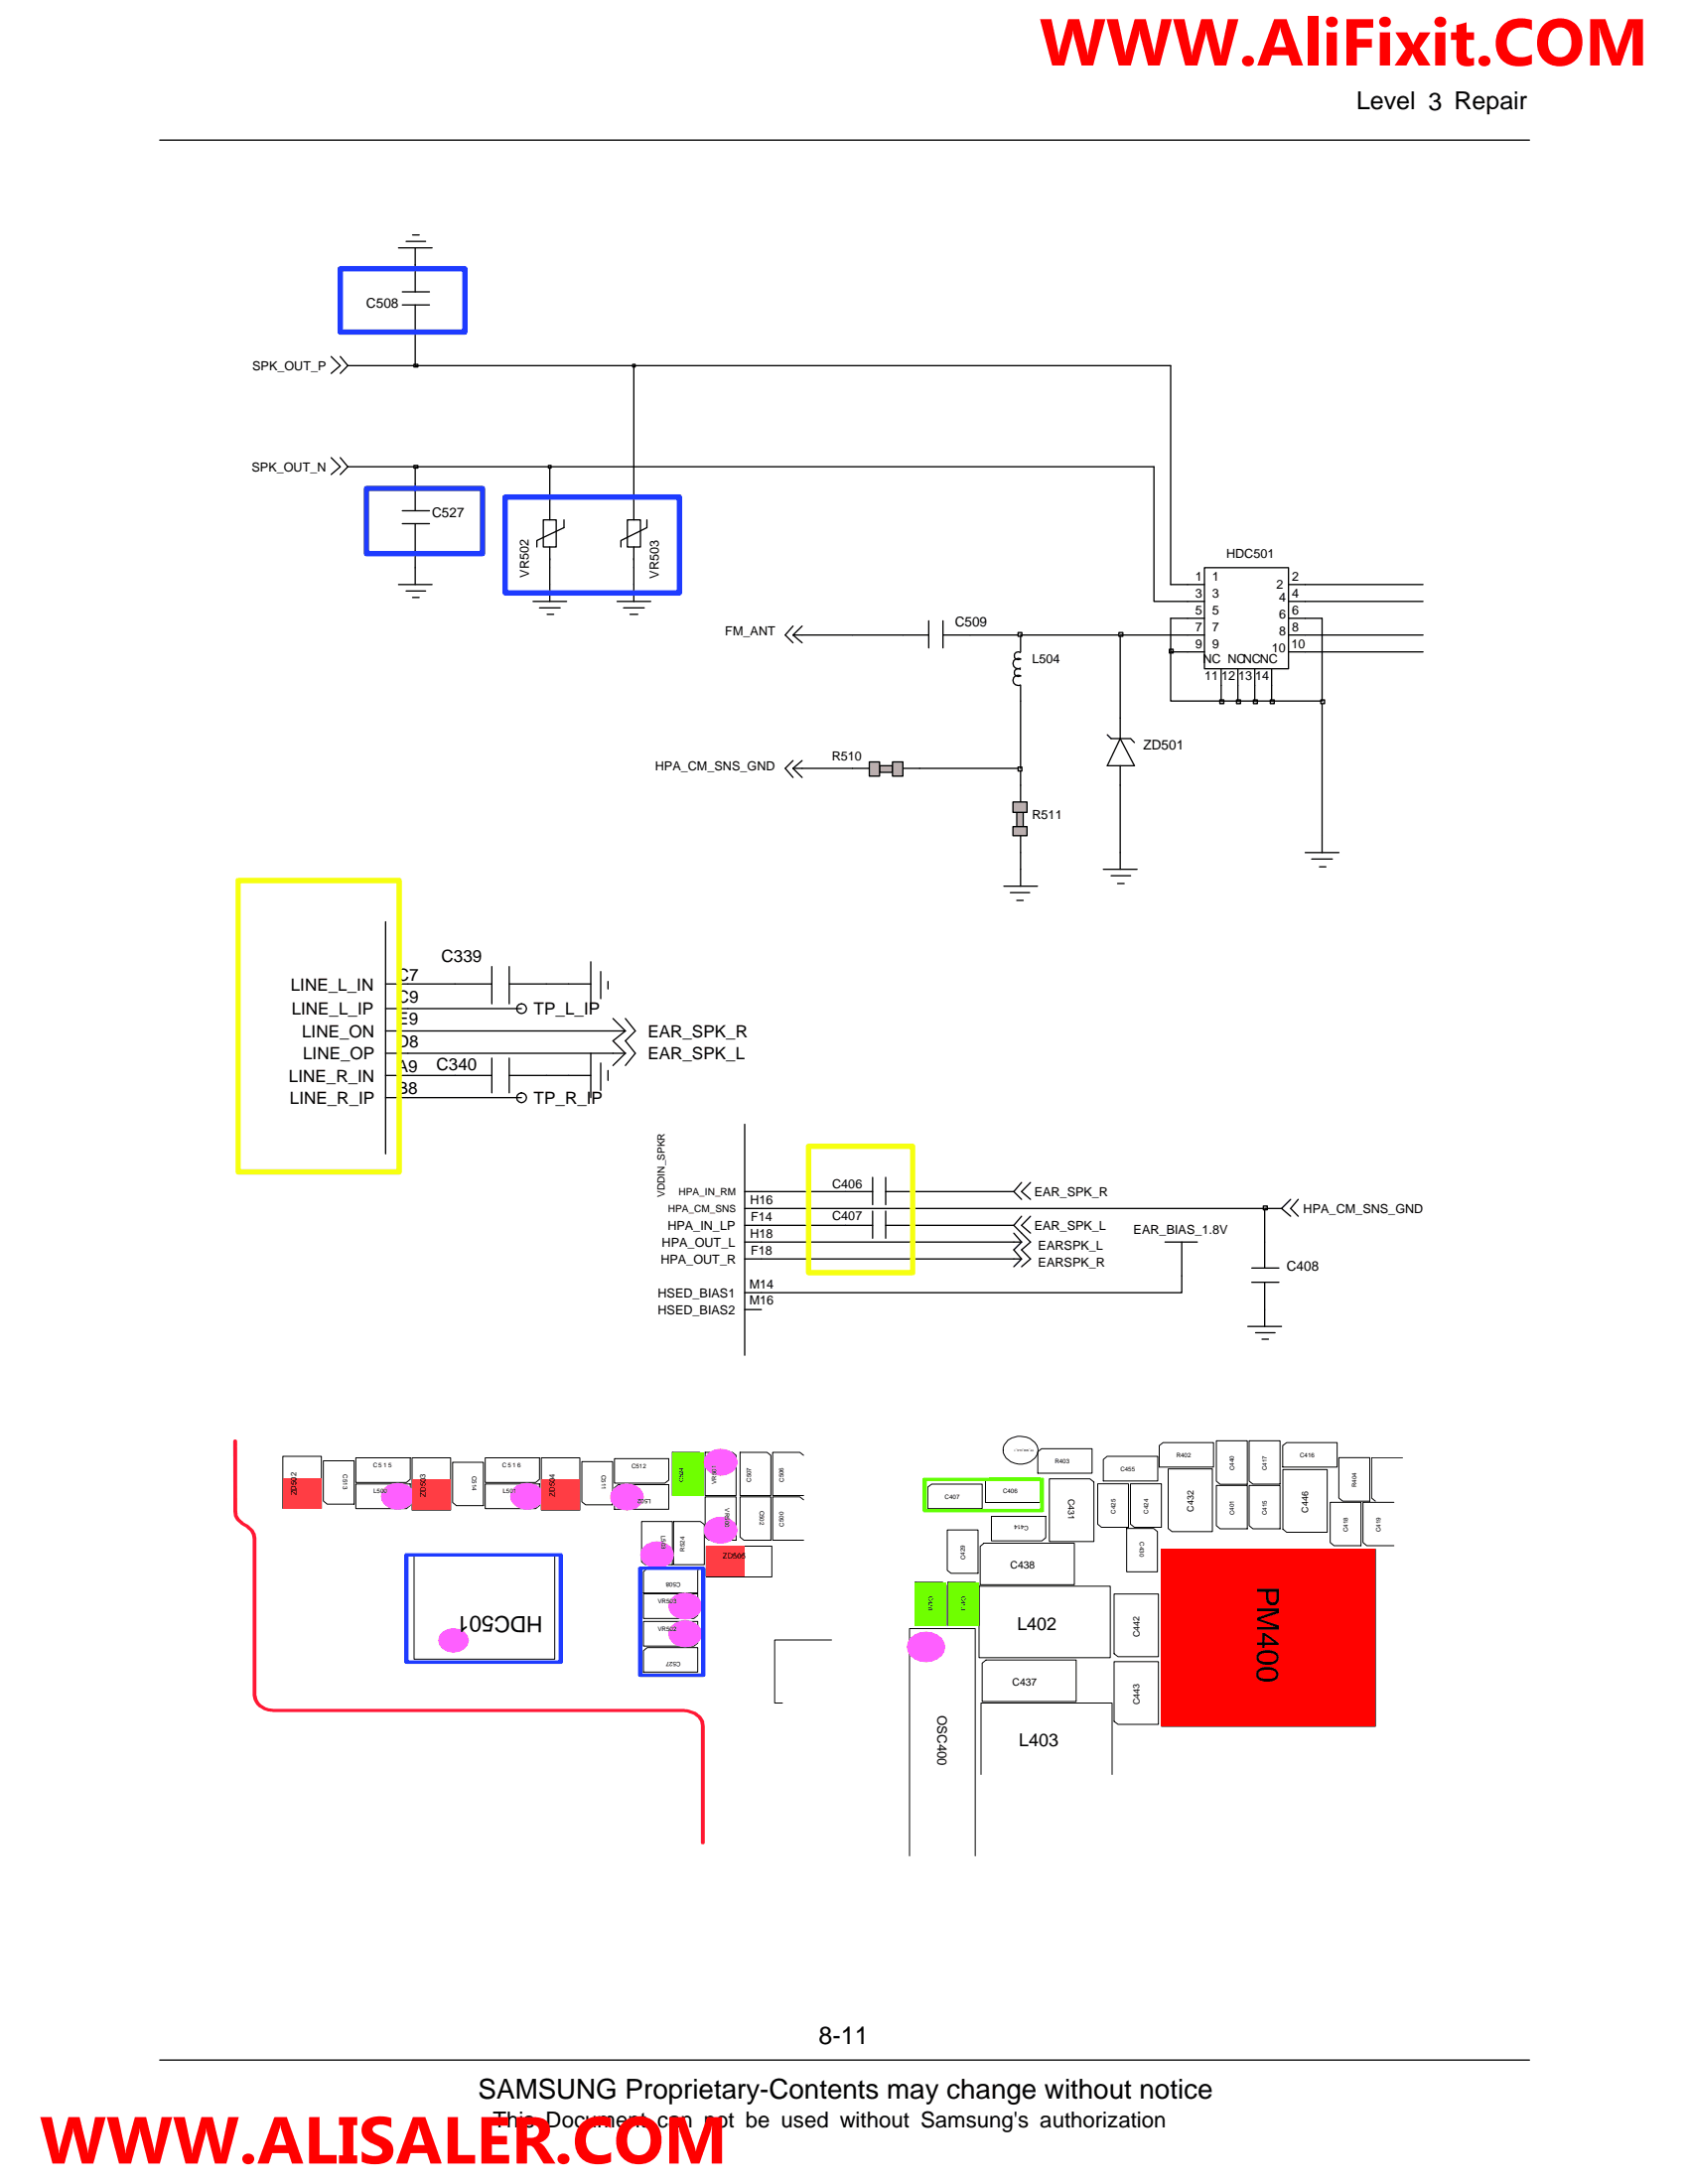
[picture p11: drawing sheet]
<svg xmlns="http://www.w3.org/2000/svg" width="216mm" height="279mm" viewBox="0 0 216 279" stroke-linecap="round" stroke-linejoin="round" font-family="sans-serif">
<path d="M20.4 263.5h175.2" fill="none" stroke="#000" stroke-width=".17"/>
<path d="M20.8 265.5h174.8v9h-174.8z" fill="#fff"/>
<path d="M20.4 17.9h175.2M130.5 100.5v2.1M130.5 106.9v2.2" fill="none" stroke="#000" stroke-width=".17"/>
<path d="M130 103.9h.9v1.8h-.9z" fill="#b3b3b3"/>
<path d="M130 103.9h.9v1.8h-.9z" fill="none" stroke="#000" stroke-width=".17"/>
<path d="M129.6 102.6h1.8v1.3h-1.8z" fill="#b3b3b3"/>
<path d="M129.6 102.6h1.8v1.3h-1.8z" fill="none" stroke="#000" stroke-width=".17"/>
<path d="M129.6 105.7h1.8v1.2h-1.8z" fill="#b3b3b3"/>
<g fill="none" stroke="#000" stroke-width=".17">
<path d="M51 31.7h4.3M51.5 37.3h3.4M51.5 39h3.4M51.9 30.9h2.5M52.8 30.1h.8M53.1 31.7v5.6M53.1 39v3.5M42.4 58.5l1.1 1.2-1.1 1M43.5 58.5l1 1.2-1 1M51 74.8h4.3M51.5 67h3.4M51.5 65.3h3.4"/>
<path d="M51.9 75.6h2.5M52.8 76.4h.8M53.1 61.9v3.4M53.1 67v3.5M53.1 72.6v2.2M68.2 76.9h4.3M69 77.8h2.6M69.5 66.5h1.6v3.5h-1.6zM70 78.6h.8M70.3 64v2.5M70.3 70v2.6M70.3 74.8v2.1"/>
<path d="M72.1 66.5v1l-3.4 1.7v.8M78.9 76.9h4.3M79.8 77.8h2.6M80.2 66.5h1.7v3.5h-1.7zM80.6 78.6h1M81.1 64v2.5M81.1 70v2.6M81.1 74.8v2.1M82.7 66.5v1l-3.3 1.7v.8M118.8 79.4v3.5M120.6 79.4v3.5M151.9 76.9h2.2"/>
<path d="M151.9 74.8h2.2M151.9 79.1h2.2M154.1 72.6h10.7v13h-10.7zM164.8 79.1h2.1M164.8 76.9h2.1M164.8 74.8h2.1M101.4 81.2h1.2M101.4 97.3l-1 1 1 1.2M101.4 98.3l1.2 1.2M101.4 98.3h1.2M101.4 80.1l-1 1.1 1 1M101.4 81.2l1.2 1"/>
<path d="M102.6 97.3l-1.2 1M102.6 80.1l-1.2 1.1M109 98.3h2.2M115.5 98.3h2.1M115.5 81.2h3.3M120.6 81.2h3.5M130.5 85.6a.49 .49 0 0 0-.8 .5 .49 .49 0 0 0 .8 .4M130.5 83.5a.49 .49 0 0 0-.8 .4 .49 .49 0 0 0 .8 .4M130.5 81.2v2.2M130.5 87.7v2M130.6 86.5a.66 .66 0 0 0-1 .5 .66 .66 0 0 0 .9 .6M130.6 84.3a.66 .66 0 0 0-1 .5 .66 .66 0 0 0 .9 .7"/>
<path d="M141.6 94l.5 .5h2.5l.5 .5M143.3 91.8v2.7M143.3 98v2.5M143.3 94.5l1.8 3.5h-3.5zM151.9 81.2h2.2M151.9 83.4h2.2M156.2 85.6v2.1M158.3 85.6v2.1M160.5 85.6v2.1M162.6 85.6v2.1M164.8 83.4h2.1M164.8 81.2h2.1"/>
<path d="M128.4 113.4h4.3M129.2 114.2h2.5M129.6 105.7h1.8v1.2h-1.8zM130 115.2h.9M130.5 111.2v2.2M141.1 111.2h4.3M142.1 112h2.5M142.9 113h.9M143.3 109.1v2.1M166.9 109.1h4.4M167.8 109.9h2.6M168.8 110.9h.8"/>
<path d="M169.1 106.9v2.2"/>
</g>
<path d="M112.5 98h1.7v.8h-1.7z" fill="#b3b3b3"/>
<path d="M112.5 98h1.7v.8h-1.7z" fill="none" stroke="#000" stroke-width=".17"/>
<path d="M111.2 97.5h1.3v1.8h-1.3z" fill="#b3b3b3"/>
<path d="M111.2 97.5h1.3v1.8h-1.3z" fill="none" stroke="#000" stroke-width=".17"/>
<path d="M114.2 97.5h1.3v1.8h-1.3z" fill="#b3b3b3"/>
<path d="M42.4 45.6l1.1 1.2-1.1 1M43.5 45.6l1 1.2-1 1M102.6 98.3h6.4M114.2 97.5h1.3v1.8h-1.3zM117.6 98.3h12.9v2.2M169.1 89.7v17.2M130.5 109.1v2.1M143.3 100.5v8.6" fill="none" stroke="#000" stroke-width=".17"/>
<path d="M130.2 98.1h.5v.5h-.5z" fill="#c3c3c3"/>
<path d="M130.2 98.1h.5v.5h-.5zM130.5 89.7v8.6M143.3 81.2v10.6M149.7 83.4v6.3h6.5" fill="none" stroke="#000" stroke-width=".17"/>
<path d="M156 89.5h.5v.5h-.5z" fill="#c3c3c3"/>
<path d="M156 89.5h.5v.5h-.5zM156.2 87.7v2h2.1" fill="none" stroke="#000" stroke-width=".17"/>
<path d="M158.2 89.5h.5v.5h-.5z" fill="#c3c3c3"/>
<path d="M158.2 89.5h.5v.5h-.5zM158.3 87.7v2h2.2" fill="none" stroke="#000" stroke-width=".17"/>
<path d="M160.3 89.5h.5v.5h-.5z" fill="#c3c3c3"/>
<path d="M160.3 89.5h.5v.5h-.5zM160.5 87.7v2h2.1" fill="none" stroke="#000" stroke-width=".17"/>
<path d="M162.5 89.5h.5v.5h-.5z" fill="#c3c3c3"/>
<path d="M162.5 89.5h.5v.5h-.5zM162.6 87.7v2h6.5" fill="none" stroke="#000" stroke-width=".17"/>
<path d="M168.9 89.5h.5v.5h-.5z" fill="#c3c3c3"/>
<path d="M169.1 79.1v10.6M168.9 89.5h.5v.5h-.5z" fill="none" stroke="#000" stroke-width=".17"/>
<path d="M149.6 83.1h.5v.4h-.5z" fill="#c3c3c3"/>
<path d="M149.7 79.1v4.3h2.2M102.6 81.2h12.9M124.1 81.2h6.4M149.6 83.1h.5v.4h-.5zM166.9 83.4h15.1" fill="none" stroke="#000" stroke-width=".17"/>
<path d="M130.2 80.9h.5v.5h-.5z" fill="#c3c3c3"/>
<path d="M130.2 80.9h.5v.5h-.5zM130.5 81.2h12.8" fill="none" stroke="#000" stroke-width=".17"/>
<path d="M143.1 80.9h.5v.5h-.5z" fill="#c3c3c3"/>
<g fill="none" stroke="#000" stroke-width=".17">
<path d="M44.5 59.7h8.6v2.2M70.3 59.7v4.3M81.1 46.8v17.2M147.6 59.7v17.2h4.3M149.7 46.8v28h2.2M53.1 70.5v2.1M70.3 72.6v2.2M81.1 72.6v2.2M149.7 79.1h2.2M166.9 79.1h2.2M166.9 76.9h15.1M166.9 74.8h15.1"/>
<path d="M143.1 80.9h.5v.5h-.5zM143.3 81.2h8.6M166.9 81.2h15.1"/>
</g>
<path d="M52.9 59.5h.5v.4h-.5z" fill="#c3c3c3"/>
<path d="M52.9 59.5h.5v.4h-.5zM53.1 59.7h17.2" fill="none" stroke="#000" stroke-width=".17"/>
<path d="M70.1 59.5h.4v.4h-.4z" fill="#c3c3c3"/>
<path d="M44.5 46.8h8.6M70.1 59.5h.4v.4h-.4zM70.3 59.7h77.3" fill="none" stroke="#000" stroke-width=".17"/>
<path d="M52.9 46.6h.5v.3h-.5z" fill="#c3c3c3"/>
<path d="M52.9 46.6h.5v.3h-.5zM53.1 42.5v4.3h28" fill="none" stroke="#000" stroke-width=".17"/>
<path d="M80.9 46.6h.3v.3h-.3z" fill="#c3c3c3"/>
<g fill="none" stroke="#000" stroke-width=".17">
<path d="M80.9 46.6h.3v.3h-.3zM81.1 46.8h68.6M49.3 117.9v29.7M49.3 129h17.4M49.3 134.7h30.7M49.3 131.9h30.7M49.3 125.9h13.6M49.3 137.6h13.6M62.9 123.7v4.7M62.9 135.4v4.4M65.1 137.6h10.5M65.1 123.7v4.7"/>
<path d="M65.1 135.4v4.4M65.1 125.9h10.5M75.6 123v6M75.6 134.7v5.7M76.8 124.3v3.5M76.8 136v3.5M77.8 125.6v.9M77.8 136.9v1.3M78.4 130.3l1.6 1.6M80 130.3l1.3 1.6-1.3 1.3 1.3 1.5-1.3 1.6M80 131.9l-1.6 1.3 1.6 1.5M80 134.7l-1.6 1.6"/>
<path d="M49.3 140.4h17.4M95.2 154.6h66.6v7.6M95.2 156.8h16.4M95.2 158.9h35.5M95.2 152.4h2.2M95.2 143.8v29.6M108.1 152.4h3.5M111.6 150.6v3.5M111.6 154.9v3.5M113.3 156.8h16.4M113.3 152.4h3.4M113.3 150.6v3.5"/>
<path d="M113.3 154.9v3.5M129.7 156.8l2.1 2.1-1.1 1 1.1 1.2-1.1 1M129.7 157.8l1 1.1M130.7 155.6l-1 1.2M130.7 151.3l-1 1.1 1 1M130.7 158.9l-1 1 1 1.2-1 1M131.8 155.6l-1.1 1.2 1.1 1M131.8 151.3l-1.1 1.1 1.1 1M149 158.9h4.1M151.2 158.9v6.5h-56M165.1 153.4l-1.2 1.2 1.2 1M166.1 153.4l-1 1.2 1 1"/>
<path d="M95.2 167.5h2.2M95.2 161.1h35.5M159.6 169.7h4.3M160.1 162.2h3.5M160.1 164h3.5M160.6 170.5h2.5M161.4 171.3h.8M161.8 164v5.7"/>
<circle cx="66.7" cy="129" r=".63"/>
<circle cx="66.7" cy="140.4" r=".63"/>
</g>
<path d="M43.5 34.4h16v8.1h-16zM46.9 62.5h14.8v8.3h-14.8zM64.6 63.6h22.3v12.3h-22.3z" fill="none" stroke="#1e3bff" stroke-width=".68"/>
<path d="M30.5 112.6h20.6v37.3h-20.6z" fill="none" stroke="#f6ff10" stroke-width=".68"/>
<path d="M161.6 154.3h.5v.5h-.5z" fill="#c3c3c3"/>
<path d="M97.4 152.4h10.7M116.7 152.4h13M161.6 154.3h.5v.5h-.5zM161.8 154.6h2.1" fill="none" stroke="#000" stroke-width=".17"/>
<path d="M103.4 146.6h13.3v16.2h-13.3z" fill="none" stroke="#f6ff10" stroke-width=".68"/>
<path d="M30.1 184.3v9.1a2.04 2.04 0 0 0 1.5 1.8l.6 .6 .3 .5 .1 .5v20.1a2.28 2.28 0 0 0 2.4 1.9h52.4a2.51 2.51 0 0 1 2.4 1.4l.1 .6v15" fill="none" stroke="#ff1734" stroke-width=".44"/>
<g fill="none" stroke="#000" stroke-width=".13">
<path d="M36.2 186.3h4.9v6.7h-4.9zM41.4 186.9h3.9v5.5h-3.5l-.4-.4zM45.5 186.5h7v2.8l-.5 .4h-6.5zM45.5 189.8h7v2.8l-.5 .4h-6.5zM52.7 186.5h4.9v6.7h-4.9zM53 199.1h18v13.2h-18zM57.9 187.1h3.9v5.5h-3.4l-.5-.4zM62.1 186.5h6.9v2.8l-.5 .4h-6.4zM62.1 189.8h6.9v2.8l-.5 .4h-6.4zM69.2 186.5h5v6.7h-5zM74.4 187h4v5.5h-3.5l-.5-.4zM78.6 190.3l.5-.4h6.4v3.2h-6.9z"/>
<path d="M78.6 186.6h6.9v2.8l-.5 .3h-6.4zM82.1 194.6h3.9v5.6h-3.5l-.4-.4zM86 185.8h3.5l.5 .4v5.1h-4zM86.1 194.6h3.5l.5 .4v5.2h-4zM90.2 185.8h3.5l.4 .4v5.1h-3.9zM90.2 191.5h3.9v5.5h-3.4l-.5-.4zM90.3 197.8h8.4v3.9h-8.4zM94.7 191.5h3.9v5.5h-3.5l-.4-.4zM94.7 185.8h3.4l.5 .4v5.1h-3.9zM102.8 191.9l-.5-.4h-3.5v5.5h4M102.8 186.2l-.5-.4h-3.5v5.5h4M82.3 201.1l.5-.4h6.4v3.1h-6.9z"/>
<path d="M82.3 211.2l.5-.4h6.4v3.1h-6.9zM82.3 207.4h6.9v2.8l-.4 .4h-6.5zM82.3 203.9h6.9v2.8l-.4 .4h-6.5zM106.4 209.8h-7.3v8.1h1"/>
</g>
<path d="M86 185.8h4v5.5h-4z" fill="#6fff00"/>
<g fill="#fe5fff">
<path d="M56.6 208.7a2.24 2.24 0 0 1 3.2 .5 1.48 1.48 0 0 1-1 2.1 2.16 2.16 0 0 1-2.6-.8l-.2-.6 .2-.7z"/>
<path d="M49.1 190.4a2.48 2.48 0 0 1 3.8 .5 1.86 1.86 0 0 1-2 2.2 1.83 1.83 0 0 1-2.1-2.2z"/>
<path d="M65.7 190.4a2.46 2.46 0 0 1 3.8 .5 1.86 1.86 0 0 1-2.1 2.2 1.85 1.85 0 0 1-2.1-2.2z"/>
<path d="M78.4 190.5a2.43 2.43 0 0 1 3.8 .5 1.64 1.64 0 0 1-1.3 2.1 2.12 2.12 0 0 1-2.9-1.6l.1-.5z"/>
<path d="M82.3 197.9a2.41 2.41 0 0 1 3.8 .5 1.67 1.67 0 0 1-1.4 2.2 2.15 2.15 0 0 1-2.8-1.7l.1-.5z"/>
<path d="M90.4 194.7a2.45 2.45 0 0 1 3.8 .5 1.65 1.65 0 0 1-1.3 2.2 2.13 2.13 0 0 1-2.9-1.6l.1-.6z"/>
<path d="M90.4 186.1a2.43 2.43 0 0 1 3.8 .4 1.64 1.64 0 0 1-1.3 2.2 2.13 2.13 0 0 1-2.9-1.6l.1-.6z"/>
<path d="M85.9 208a2.45 2.45 0 0 1 3.8 .5 1.83 1.83 0 0 1-2.1 2.2 1.83 1.83 0 0 1-2-2.2z"/>
<path d="M85.9 204.4a2.41 2.41 0 0 1 3.8 .5 1.83 1.83 0 0 1-2.1 2.3 1.83 1.83 0 0 1-2-2.3z"/>
</g>
<g fill="#ff3d44">
<path d="M36.2 189.1h4.9v3.9h-4.9z"/>
<path d="M52.7 189.3h4.9v3.9h-4.9z"/>
<path d="M69.2 189.3h5v3.9h-5z"/>
<path d="M90.3 197.8h5v3.9h-5z"/>
</g>
<path d="M52 198.9h19.7v13.7h-19.7zM81.9 200.6h8.1v13.7h-8.1z" fill="none" stroke="#1e3bff" stroke-width=".49"/>
<g fill="none" stroke="#000" stroke-width=".13">
<path d="M118.7 190.2l.5-.3h6.4v3.1h-6.9zM121.2 195.7h3.9v5.6h-3.5l-.4-.4zM125.4 197.8l.5-.4h11.5v5.3h-12zM126 189.5l.6-.4h6.4v3.1h-7zM126.8 194h7v2.7l-.5 .4h-6.5zM128.9 184.2a2.46 2.46 0 0 1 3.9 1.1 1.94 1.94 0 0 1-2 2 2.26 2.26 0 0 1-2.5-1.5 1.62 1.62 0 0 1 .6-1.6zM132.7 185.7l.5-.4h6.5v3.2h-7zM134.2 189.2h5.2l.5 .4v7.6h-5.7zM140.4 189.8h3.9v5.6h-3.4l-.5-.4zM141.1 186.7l.5-.4h6.5v3.2h-7zM144.1 195.5h3.5l.4 .4v5.2h-3.9zM144.6 189.8h3.9v5.6h-3.4l-.5-.4z"/>
<path d="M148.3 184.9l.5-.3h6.4v3.1h-6.9zM148.6 198.2h27.3v22.7h-27.3zM149.4 187.9h5.7v8h-5.2l-.5-.4zM155.6 190h3.9v5.6h-3.4l-.5-.4zM155.6 184.3h3.9v5.6h-3.4l-.5-.4zM159.8 190h3.9v5.6h-3.4l-.5-.4zM159.8 184.3h3.9v5.6h-3.4l-.5-.4zM164.1 184.9l.5-.3h6.4v3.1h-6.9zM164.1 188h5.7v8h-5.2l-.5-.4zM170.1 192.2h4v5.5h-3.5l-.5-.4zM171.2 186.5h4v5.5h-3.5l-.5-.4zM178.3 192.2h-4v5.1l.5 .4h3.5"/>
<path d="M179.4 186.5h-4v5.1l.5 .4M117.1 202.4h3.4l.5 .4v5.2h-3.9zM121.3 202.4h3.4l.5 .4v5.2h-3.9zM125.2 202.9h16.8v9.2h-16.8zM125.6 212.8l.5-.4h11.5v5.3h-12zM142.5 203.9h5.7v8h-5.2l-.5-.3zM142.5 212.6h5.7v8h-5.2l-.5-.4zM116.3 237.4v-29.1h8.4v29.1M125.5 227v-9.1h16.7v9.1"/>
</g>
<g fill="#6fff00">
<path d="M121.3 202.4h3.9v5.6h-3.9z"/>
<path d="M117.1 202.4h3.9v5.6h-3.9z"/>
</g>
<g fill="#fe5fff">
<path d="M116.4 209.5a2.89 2.89 0 0 1 4 0 1.73 1.73 0 0 1-.5 2.8 2.76 2.76 0 0 1-3.8-1l-.1-.6 .1-.6z"/>
<path d="M150 199.7a2.75 2.75 0 0 1 4.3 .5 1.89 1.89 0 0 1-1.6 2.5 2.41 2.41 0 0 1-3.2-1.8l.1-.7z"/>
</g>
<path d="M148.6 198.2h27.3v22.7h-27.3z" fill="#ff0200"/>
<path d="M118.3 189.3h15v4h-15z" fill="none" stroke="#5fff00" stroke-width=".49"/>
<g font-size="8.5" fill="#f00">
<text x="133" y="8.4">WWW.AliFixit.COM</text>
<text x="5.1" y="276.8">WWW.ALISALER.COM</text>
</g>
<text font-size="3.9" x="160.8" y="202.9" transform="rotate(90 160.8 202.9)">PM400</text>
<text font-size="3.5" x="61.2" y="268.4">SAMSUNG Proprietary-Contents may change without notice</text>
<g font-size="3.2">
<text x="173.5" y="14">Level 3 Repair</text>
<text x="104.7" y="261.5">8-11</text>
</g>
<text font-size="2.9" x="69.4" y="206.8" transform="rotate(-180 69.4 206.8)">HDC501</text>
<text font-size="2.8" x="63.1" y="272.1">This Document can not be used without Samsung's authorization</text>
<g font-size="2.3">
<text x="130.1" y="208.5">L402</text>
<text x="130.3" y="223.4">L403</text>
</g>
<g font-size="2.2">
<text x="50.8" y="125.4">C7</text>
<text x="56.5" y="123">C339</text>
<text x="37.2" y="126.7">LINE_L_IN</text>
<text x="37.3" y="129.8">LINE_L_IP</text>
<text x="50.8" y="128.2">C9</text>
<text x="50.8" y="131.1">E9</text>
<text x="68.3" y="129.8">TP_L_IP</text>
<text x="38.6" y="132.7">LINE_ON</text>
<text x="38.8" y="135.5">LINE_OP</text>
<text x="50.8" y="133.9">D8</text>
<text x="50.8" y="137.1">A9</text>
<text x="55.8" y="136.9">C340</text>
<text x="82.8" y="132.7">EAR_SPK_R</text>
<text x="82.8" y="135.5">EAR_SPK_L</text>
<text x="36.9" y="138.4">LINE_R_IN</text>
<text x="37.1" y="141.2">LINE_R_IP</text>
<text x="50.8" y="140">B8</text>
<text x="68.3" y="141.2">TP_R_IP</text>
</g>
<g font-size="1.7">
<text x="46.9" y="39.4">C508</text>
<text x="55.3" y="66.2">C527</text>
<text x="122.1" y="80.1">C509</text>
<text x="146.2" y="95.9">ZD501</text>
<text x="164.6" y="162.5">C408</text>
<text x="119.9" y="219.5" transform="rotate(90 119.9 219.5)">OSC400</text>
</g>
<g font-size="1.6">
<text x="32.3" y="47.4">SPK_OUT_P</text>
<text x="32.2" y="60.3">SPK_OUT_N</text>
<text x="156.8" y="71.4">HDC501</text>
<text x="67.7" y="73.9" transform="rotate(-90 67.7 73.9)">VR502</text>
<text x="84.3" y="74" transform="rotate(-90 84.3 74)">VR503</text>
<text x="152.9" y="74.3">1</text>
<text x="152.9" y="76.4">3</text>
<text x="155" y="74.3">1</text>
<text x="155" y="76.4">3</text>
<text x="163.2" y="75.3">2</text>
<text x="163.6" y="76.9">4</text>
<text x="165.2" y="74.3">2</text>
<text x="165.2" y="76.4">4</text>
<text x="92.8" y="81.3">FM_ANT</text>
<text x="152.9" y="80.8">7</text>
<text x="152.9" y="82.9">9</text>
<text x="152.9" y="78.6">5</text>
<text x="155" y="80.8">7</text>
<text x="155" y="82.9">9</text>
<text x="155" y="78.6">5</text>
<text x="162.7" y="83.4">10</text>
<text x="163.6" y="81.2">8</text>
<text x="163.6" y="79.1">6</text>
<text x="165.2" y="82.9">10</text>
<text x="165.2" y="80.8">8</text>
<text x="165.2" y="78.6">6</text>
<text x="132" y="84.9">L504</text>
<text x="153.9" y="84.9">NC NCNCNC</text>
<text x="154.1" y="87.1">11 12</text>
<text x="158.4" y="87.1">13 14</text>
<text x="83.8" y="98.5">HPA_CM_SNS_GND</text>
<text x="106.4" y="97.3">R510</text>
<text x="132" y="104.8">R511</text>
<text x="95.9" y="154">H16</text>
<text x="106.4" y="152">C406</text>
<text x="132.3" y="153">EAR_SPK_R</text>
<text x="166.7" y="155.2">HPA_CM_SNS_GND</text>
<text x="84.5" y="161.6">HPA_OUT_R</text>
<text x="84.7" y="159.5">HPA_OUT_L</text>
<text x="85.4" y="157.3">HPA_IN_LP</text>
<text x="95.9" y="158.3">H18</text>
<text x="96" y="156.2">F14</text>
<text x="96" y="160.5">F18</text>
<text x="106.4" y="156.1">C407</text>
<text x="132.3" y="157.4">EAR_SPK_L</text>
<text x="132.8" y="159.9">EARSPK_L</text>
<text x="145" y="157.8">EAR_BIAS_1.8V</text>
<text x="84.1" y="165.9">HSED_BIAS1</text>
<text x="95.8" y="164.8">M14</text>
<text x="95.8" y="166.9">M16</text>
<text x="132.8" y="162.1">EARSPK_R</text>
<text x="84.1" y="168.1">HSED_BIAS2</text>
</g>
<g font-size="1.3">
<text x="85" y="153.1" transform="rotate(-90 85 153.1)">VDDIN_SPKR</text>
<text x="85.4" y="155.1">HPA_CM_SNS</text>
<text x="86.8" y="152.9">HPA_IN_RM</text>
<text x="129.2" y="200.7">C438</text>
<text x="129.5" y="215.6">C437</text>
</g>
<g font-size="1.1">
<text x="136.6" y="191.7" transform="rotate(90 136.6 191.7)">C431</text>
<text x="152.7" y="193.4" transform="rotate(-90 152.7 193.4)">C432</text>
<text x="167.3" y="193.5" transform="rotate(-90 167.3 193.5)">C446</text>
<text x="145.8" y="209.4" transform="rotate(-90 145.8 209.4)">C442</text>
<text x="145.8" y="218.1" transform="rotate(-90 145.8 218.1)">C443</text>
</g>
<g font-size="1">
<text x="37.9" y="188.9" transform="rotate(-90 37.9 188.9)">2</text>
<text x="37.9" y="191.3" transform="rotate(-90 37.9 191.3)">ZD50</text>
<text x="54.4" y="189.1" transform="rotate(-90 54.4 189.1)">3</text>
<text x="54.5" y="191.5" transform="rotate(-90 54.5 191.5)">ZD50</text>
<text x="71" y="189.1" transform="rotate(-90 71 189.1)">4</text>
<text x="71" y="191.5" transform="rotate(-90 71 191.5)">ZD50</text>
<text x="92.5" y="199.3">ZD505</text>
</g>
<g font-size=".8">
<text x="43.9" y="188.6" transform="rotate(90 43.9 188.6)">C513</text>
<text x="47.7" y="187.7">C5</text>
<text x="47.8" y="191.1">L500</text>
<text x="49" y="187.7">1</text>
<text x="49.7" y="187.7">5</text>
<text x="60.4" y="188.8" transform="rotate(90 60.4 188.8)">C514</text>
<text x="64.2" y="187.7">C5</text>
<text x="64.3" y="191.1">L501</text>
<text x="65.6" y="187.7">1</text>
<text x="66.2" y="187.7">6</text>
<text x="76.9" y="188.7" transform="rotate(90 76.9 188.7)">C511</text>
<text x="80.8" y="187.8">C512</text>
<text x="83.3" y="191.8" transform="rotate(-180 83.3 191.8)">L502</text>
<text x="87.4" y="189.6" transform="rotate(-90 87.4 189.6)">C524</text>
<text x="91.6" y="189.9" transform="rotate(-90 91.6 189.9)">VR501</text>
<text x="96.1" y="189.6" transform="rotate(-90 96.1 189.6)">C507</text>
<text x="100.3" y="189.6" transform="rotate(-90 100.3 189.6)">C506</text>
<text x="120.9" y="191.8">C407</text>
<text x="128.3" y="191">C406</text>
<text x="134.9" y="187.3">R403</text>
<text x="143.3" y="188.2">C455</text>
<text x="150.5" y="186.5">R402</text>
<text x="157.9" y="188.1" transform="rotate(-90 157.9 188.1)">C440</text>
<text x="162.1" y="188.1" transform="rotate(-90 162.1 188.1)">C417</text>
<text x="166.3" y="186.5">C416</text>
<text x="173.5" y="190.3" transform="rotate(-90 173.5 190.3)">R404</text>
<text x="84.6" y="196.4" transform="rotate(90 84.6 196.4)">L503</text>
<text x="92.7" y="193" transform="rotate(90 92.7 193)">VR500</text>
<text x="97.2" y="193.3" transform="rotate(90 97.2 193.3)">C502</text>
<text x="100.3" y="195.3" transform="rotate(-90 100.3 195.3)">C500</text>
<text x="131.6" y="195.1" transform="rotate(-180 131.6 195.1)">C414</text>
<text x="142.7" y="193.6" transform="rotate(-90 142.7 193.6)">C425</text>
<text x="145.8" y="197.3" transform="rotate(90 145.8 197.3)">C430</text>
<text x="146.9" y="193.6" transform="rotate(-90 146.9 193.6)">C424</text>
<text x="157.9" y="193.8" transform="rotate(-90 157.9 193.8)">C401</text>
<text x="162.1" y="193.8" transform="rotate(-90 162.1 193.8)">C415</text>
<text x="172.4" y="196" transform="rotate(-90 172.4 196)">C418</text>
<text x="176.6" y="196" transform="rotate(-90 176.6 196)">C419</text>
<text x="87.1" y="202.5" transform="rotate(-180 87.1 202.5)">C508</text>
<text x="87.6" y="198.4" transform="rotate(-90 87.6 198.4)">R524</text>
<text x="123.4" y="199.5" transform="rotate(-90 123.4 199.5)">C429</text>
<text x="84.1" y="208.7">VR502</text>
<text x="84.1" y="205.1">VR503</text>
<text x="118.7" y="204.2" transform="rotate(90 118.7 204.2)">C428</text>
<text x="122.9" y="204.2" transform="rotate(90 122.9 204.2)">C413</text>
<text x="87.1" y="212.6" transform="rotate(-180 87.1 212.6)">C527</text>
</g>
<text font-size=".4" x="132.2" y="185.4" transform="rotate(-180 132.2 185.4)">TP_SIM_CLK_1</text>
</svg>
